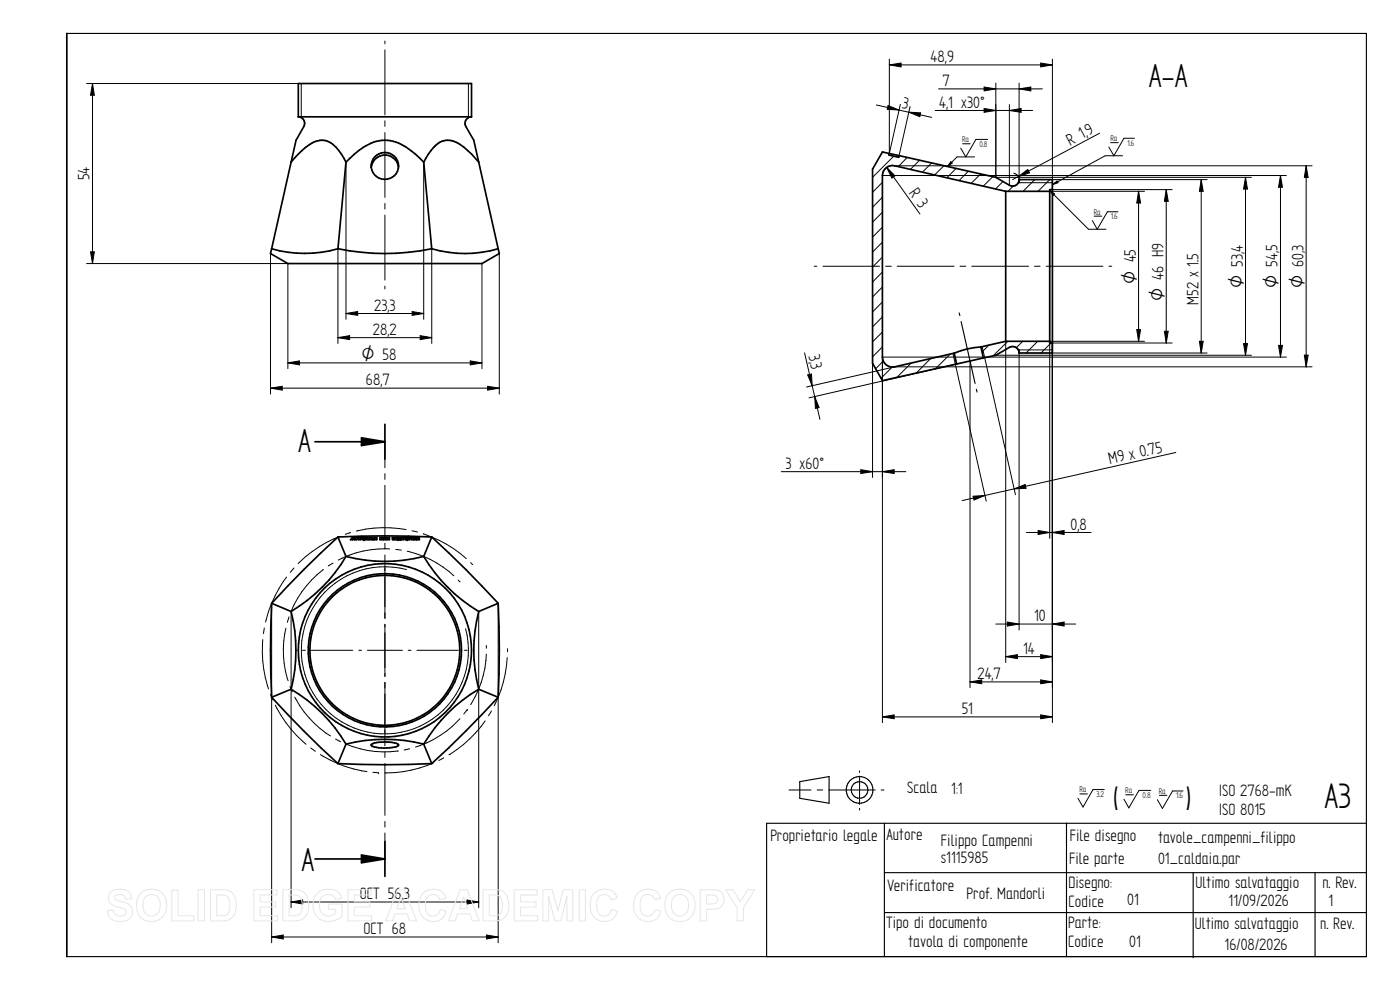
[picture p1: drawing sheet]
<svg xmlns="http://www.w3.org/2000/svg" width="420mm" height="297mm" viewBox="0 0 420 297" stroke-linecap="round" stroke-linejoin="round" font-family="sans-serif">
<g fill="none" stroke="#000" stroke-width=".34">
<path d="M20.1 10h390v277h-390M287.9 93.9l.2 .8M288.4 96.5l4.2 18.6M293 116.8l.2 .8M240 234.5l8.8-1.5v8l-8.8-1.5zM265.4 247v40M320.1 247v40M410.1 247h-180v40M265.4 261.8h144.7M265.4 273.8h144.7M358.1 261.8v25.6M394.7 261.8v25.2"/>
<circle cx="257.9" cy="237" r="4"/>
<circle cx="258" cy="237" r="2.5"/>
</g>
<g fill="none" stroke="#000" stroke-width=".51">
<path d="M20.1 10v277M89.5 35.1a1.94 1.94 0 0 1 1.7 2.9l-2.4 4.1-7.3 32.5M89.5 35.1v-10h52v10M89.5 35.1h52M141.5 35.1a1.97 1.97 0 0 0-1.7 2.9l2.4 4.1 7.3 32.5M103.8 48.6a11 11 0 0 0-6-6.4 7 7 0 0 0-6.1 2l-4.3 4.4M103.8 48.6l-2.4 26M119.6 50.2a4.1 4.1 0 0 0-4.1-3.7 4.1 4.1 0 0 0-4.1 3.7M127.2 48.6a17.9 17.9 0 0 0-10.8-6.5 13 13 0 0 0-10.1 4.2l-2.5 2.3M127.2 48.6l2.4 26M143.7 48.6a17.3 17.3 0 0 0-8.1-6.4 5.9 5.9 0 0 0-6.3 3.1l-2.1 3.3M266.9 46.1l-.1 .4 2.9 .7 .1-.5"/>
<path d="M266.9 46.1l-2.1-.5-2.9 5.2v58.2l2.9 5.2 30.3-6.8M266.9 46.1l2.9 .6M269.8 46.7l29.1 6.5 4 2.4a1.94 1.94 0 0 0 2.9-1.7M301.8 57.4v45M301.8 57.4h13.2M301.8 57.4l-33.3-7.7a3 3 0 0 0-3.7 3v54.4a3 3 0 0 0 3.7 3l17.9-4.1M305.8 53.9v.9M305.8 53.9h10v52h-10M315.8 56.9h-.8v46h.8M81.5 74.6a36.1 36.1 0 0 0 19.9 0M81.5 74.6l-.3 1.5 5.2 3h58.2l5.2-3-.3-1.5M101.4 74.6a69.5 69.5 0 0 0 28.2 0"/>
<path d="M129.6 74.6a35.2 35.2 0 0 0 19.9 0M286.4 106l.7 3.2M294.4 104.1a24.7 24.7 0 0 0-8 1.9M294.4 104.1l.7 3.3M301.8 102.4l-7.4 1.7M301.8 102.4h13.2M305.8 105v.9M305.8 105.9a1.94 1.94 0 0 0-2.9-1.7l-4 2.4-3.8 .8M94.5 132.5h21M108.5 131.4l7 1.1-7 1.2zM115.5 127.3v10.5M101.4 161.1l2.4 5.9"/>
<path d="M101.4 161.1a300.7 300.7 0 0 0-19.9 19.9M101.4 161.1a292.7 292.7 0 0 1 28.2 0M103.8 167a47.5 47.5 0 0 1-16.4 16.5M103.8 167a46.6 46.6 0 0 0 23.4 0M105.7 161.8h.4M105.7 161.9v-.7h.8v.7M106.2 161.8h.3M106.5 161.5l.5 .4h-.7l-.2-.2-.2 .2h-.7l.5-.4M107 161.2h1.3v.7h-.8v-.5zM107.5 161.8h.8M109.2 161.2l.1 .7-.6-.1M109.2 161.2l.3 .2"/>
<path d="M109.2 161.2h-.8l.5 .7h1.1l.4-.7h-.8M109.3 161.5l.1 .3M109.3 161.5v.4M109.3 161.5h.2l-.1 .3M109.4 161.8v.1M109.5 161.4v.5M109.6 161.8h.5M109.6 161.2v.6M109.6 161.8h-.1M109.6 161.2l-.1 .2M110.4 161.8l1.7 .1zM111.6 161.9v-.7h-.7v.7"/>
<path d="M112.3 161.8h.8M112.3 161.2h.8v.7h-.8zM114 161.8h.7M114.7 161.2h-.7v.7h.7v-.3l.4 .3M114.7 161.2l.4 .3M114.7 161.2v.4M115.1 161.8h.7M115.1 161.2h.7v.7h-.7zM116.1 161.8h.8M116.1 161.2h.8v.7h-.8zM118.3 161.5l-.5 .2h.5M119.1 161.8l-1.3 .1h1.3v-.7h-1.3l.5 .2v.5"/>
<path d="M119.4 161.3l1.8-.1v.7h-1.7l1.7-.1M119.4 161.4v.4M120.2 161.5v.4M120.3 161.4h.1v.5M122.1 161.2l.1 .7-.5-.1M122.1 161.2l.3 .2M122.1 161.2h-.8l.5 .7h1.1l.4-.7h-.8M122.2 161.5h.3l-.2 .3zM122.3 161.8v.1M122.4 161.4l.1 .5M122.5 161.2v.6M122.5 161.2l-.1 .2"/>
<path d="M122.5 161.8h.5M122.5 161.8h.1M123.4 161.8h.7M124.1 161.9v-.7h-.7v.7h1l.2-.3 .2 .3h1v-.7h-.7v.7M124.4 161.2l-.3 .5M124.4 161.8h.1M124.4 161.2h.5M124.4 161.2v.6M124.4 161.8l-.1 .1M124.7 161.8h.2M124.9 161.8l.1 .1M124.9 161.2l.2 .5"/>
<path d="M124.9 161.2v.6M125.1 161.8h.7M127.2 167a48.1 48.1 0 0 0 16.5 16.5M129.6 161.1l-2.4 5.9M129.6 161.1a315.7 315.7 0 0 1 19.9 19.9M81.5 181l5.9 2.5M81.5 181a293.6 293.6 0 0 0 0 28.2M87.4 183.5a48 48 0 0 1 0 23.3M143.7 183.5a46.6 46.6 0 0 0 0 23.3M149.5 181l-5.8 2.5M149.5 181a293.6 293.6 0 0 1 0 28.2M81.5 209.2a300.7 300.7 0 0 0 19.9 19.9"/>
<path d="M87.4 206.8l-5.9 2.4M87.4 206.8a47 47 0 0 1 16.4 16.5M143.7 206.8l5.8 2.4M143.7 206.8a47.5 47.5 0 0 0-16.5 16.5M149.5 209.2a315.7 315.7 0 0 1-19.9 19.9M103.8 223.3l-2.4 5.8M103.8 223.3a48 48 0 0 1 23.4 0M111.4 223.4a10.4 10.4 0 0 1 7-.5l1.1 .5v.3a11.2 11.2 0 0 1-8.1-.1zM127.2 223.3l2.4 5.8M129.6 229.1a292.7 292.7 0 0 1-28.2 0M94.5 257.7h21M108.5 256.5l7 1.2-7 1.2z"/>
<path d="M115.5 252.5v10.5"/>
<circle cx="115.5" cy="49.8" r="4.1"/>
<circle cx="115.5" cy="195.1" r="22.5"/>
<circle cx="115.5" cy="195.1" r="26"/>
<circle cx="115.5" cy="195.1" r="23"/>
</g>
<g fill="none" stroke="#000" stroke-width=".3">
<path d="M115.5 12.3v.9M115.5 14.9v19.6M266.9 17.7v28.4l3.3-14.8M266.9 19.5l3.5-.6v1.2zM266.9 19.5h48.9M312.3 18.9l3.5 .6-3.5 .6zM315.8 17.7v39.2h36M26 25.1h63.5M27.8 25.1l.5 3.5h-1.1zM27.8 25.1v54M90.4 25.1v10M115.5 36.2v1.7"/>
<path d="M115.5 39.8v19.4M140.6 25.1v10M263 31.5l16.6 3.7M266.5 31.7l3.3 1.3-3.5-.2zM272.7 33.7l3.6 .2-.3 1.1zM273.1 32l-3.3 14.7M280.7 33.1h29.2M281.7 26.7h31.1M295.3 26.1l3.6 .6-3.6 .6zM295.3 32.6l3.6 .5-3.6 .6zM298.9 24.9v28.3h76.7M302.9 33.1l3.5-.5v1.1z"/>
<path d="M302.9 31.4v24.2M305.8 24.9v29a1.95 1.95 0 0 0-1.6-1.9M305.8 26.7l3.6-.6v1.2zM330 40l-26.1 13.9M103.8 48.6v47.2M127.2 48.6v47.2M264.8 54.7l-2.9 3M264.8 59.2l-2.9 3M264.8 52.7h121.3M265 45.6l-.3 .3M266.1 50.2l10 14M266.1 50.2l2.5 2.5-.9 .7z"/>
<path d="M268.2 46.9l-6.3 6.3M268.5 49.7h125.3M272.3 47.2l-2.7 2.8M276 48.1l-2.8 2.7M279.6 48.9l-2.8 2.7M283.3 49.7l-2.8 2.8M285.4 48.5l.4 .4-1.5 1.1zM286.9 50.5l-2.7 2.8M288.9 43.1h2.3M290.6 51.4l-2.8 2.8M292.5 47.1h-5.3l-2.9 2.9M294.3 52.2l-2.8 2.8"/>
<path d="M296.4 41.8h-3.5l-3.1 5.3-1.5-2.7M297.9 53l-2.8 2.8M301 54.5l-2.2 2.2M304.1 55.8l-1.6 1.6M305.6 53l2.8-2.2 .6 1.1zM305.8 54.8h10M306.1 53.9l-.3 .2M310.5 53.9l-3.5 3.5M315 53.9l-3.5 3.5M315 57.4h28.5M315 57.1l11.7 11.7h5.2M315 57.2l1.5 1-.4 .4z"/>
<path d="M315.8 55.4l1.4-1.1 .3 .5zM315.8 53.9h46.5M333.3 42.8h2.3M336.9 46.7h-5.2l-15.9 8.7M340.5 41.5h-3.2l-3 5.2-1.5-2.6M341.7 57.4v45M341.7 57.4l.6 3.5h-1.1zM350 56.9l.6 3.5h-1.1zM350 56.9v46M360.5 53.9v52M360.5 53.9l.6 3.5h-1.2zM373.8 53.2l.6 3.5h-1.2z"/>
<path d="M373.8 53.2v53.4M384.3 52.7l.6 3.5h-1.2zM384.3 52.7v54.4M392 49.7l.6 3.6h-1.2zM392 49.7v60.4M26 79.1h60.4v31.5M27.2 75.6h1.1l-.5 3.5zM81.2 76.1v42.1M101.4 74.6v28.4M115.5 61v1.7M115.5 64.5v19.5M129.6 74.6v28.4"/>
<path d="M144.6 79.1v31.5M149.8 76.1v42.1M244.3 79.9h.8M247 79.9h17M264.8 63.7l-2.9 3M264.8 68.2l-2.9 3M264.8 72.6l-2.9 3M264.8 77.1l-2.9 3M265.8 79.9h1.7M269.3 79.9h17M288.1 79.9h1.7M291.6 79.9h17.1"/>
<path d="M310.5 79.9h1.7M314 79.9h17M328.4 64.9h2.3M332.8 79.9h.9M335.5 63.5h-3.2l-3 5.3-1.5-2.6M103.8 94.1l3.5-.6v1.1zM103.8 94.1h23.4M115.5 85.9v.8M123.7 93.5l3.5 .6-3.5 .5zM264.8 99.6l-2.9 3M264.8 81.6l-2.9 3M264.8 86.1l-2.9 3"/>
<path d="M264.8 90.6l-2.9 3M264.8 95.1l-2.9 3M341.2 98.9h1.1l-.6 3.5zM349.5 99.4h1.1l-.6 3.5zM81.2 116.5l3.5-.6v1.2zM81.2 116.5h68.6M86.4 108.9l3.5-.6v1.2zM86.4 108.9h58.2M101.4 101.3l3.5-.6v1.2zM101.4 101.3h28.2M126.1 100.7l3.5 .6-3.5 .6zM141.1 108.3l3.5 .6-3.5 .6z"/>
<path d="M146.3 115.9l3.5 .6-3.5 .6zM241.5 105.9l4.6 19.9M242.4 112.5l1.1-.3 .2 3.5zM244.5 119l1.3 3.3-1.1 .3zM261.9 109v34.3M264.8 104.1l-2.9 3M265.1 108.3l-2.3 2.4M267.8 110.1l-3.4 3.4M273.5 108.9l-4.4 4.3M279.3 107.6l-4.4 4.4M285.1 106.3l-4.4 4.4M286 106l10 44.4"/>
<path d="M287 108.8l-.5 .5M287.1 109.2l-44.3 10.2M291.1 108.3v98M294.8 104l9.9 44.4M296.8 103.5l-2.1 2.1M298.9 106.6h76.7M301.8 102.4v96.4M302.5 102.4l-4.4 4.3M305.8 105.9v83.1M305.8 105h10M306.9 102.4l-1.9 1.9M311.4 102.4l-3.5 3.5"/>
<path d="M315.4 102.9l-3 3M315.8 105.9h46.5M343.5 102.4h-28.5v59.1M351.8 102.9h-36v113.9M359.9 102.4h1.2l-.6 3.5zM373.2 103.1h1.2l-.6 3.5zM383.7 103.6h1.2l-.6 3.5zM386.1 107.1h-121.3v109.7M391.4 106.6h1.2l-.6 3.5zM393.8 110.1h-125.3l-26.4 6M115.5 132.5v7.8M352.9 135.8l-64.2 14.4"/>
<path d="M105.2 159.8l-1.6 .5M115.5 142.1v1.7M115.5 145.6v15.6M121.9 158.9a36.3 36.3 0 0 0-14.9 .4M123.6 159.3l1.7 .3M234.5 141.5h37.4M258.3 140.9l3.6 .6-3.6 .6zM264.8 141.5l3.5-.6v1.2zM292 148.9l3.6-.2-3.3 1.3zM304.4 146.7l3.3-1.3 .2 1.1zM308 159.8h19.4M311.6 159.2l3.4 .6-3.4 .6z"/>
<path d="M315.8 159.8l3.6-.6v1.2zM86 173.1a37.2 37.2 0 0 0-6.3 13.5M88.2 170.4l-1.1 1.3M97.1 170.9a30.3 30.3 0 0 0-9.7 12.5v89M99.9 169l-1.4 .8M101.9 161a35.4 35.4 0 0 0-12.4 8.1M115.5 163v1.7M115.5 166.5v19M117 164.7a29.5 29.5 0 0 0-15.5 3.4M118.8 164.8l1.7 .3M122 170.9a25.1 25.1 0 0 0-31.5 22 25.1 25.1 0 0 0 27.2 27.2 25.1 25.1 0 0 0 22-31.5M122.2 165.4a30 30 0 0 1 14 7.4"/>
<path d="M127 160.1l.1 .1a36.8 36.8 0 0 1 12.8 7.4M137.5 174l.6 .6M141.3 168.8l.5 .6M78.9 191.9a37 37 0 0 0 1.7 14.8M79.3 188.4l-.2 1.7M81.5 181v101.9M85.8 188.5a29.4 29.4 0 0 0 .7 15.8M86.7 185.1l-.5 1.6M90.8 195.1h.8M93.4 195.1h12.5M107.7 195.1h.8M110.3 195.1h10.5"/>
<path d="M115.5 187.3v15.6M122.5 195.1h.8M125.1 195.1h12.5M139.4 195.1h.8M143.7 183.5v88.9M146 193.6v.9M146 196.3a30.3 30.3 0 0 1-4.7 15.1M149.5 181v101.9M152.2 197.3a35.6 35.6 0 0 1-3.9 14.5M152.3 194.6v.9M298.9 187.2h23.9M301.8 197h14"/>
<path d="M301.8 197l3.5-.6v1.2zM302.3 186.6l3.5 .6-3.5 .6zM312.3 196.4l3.5 .6-3.5 .6zM315.8 187.2l3.6-.6v1.2zM81.2 208.4l.7 1.6M82.6 211.6a36.2 36.2 0 0 0 9.3 11.7M87 206l.7 1.6M88.5 209.2a30.6 30.6 0 0 0 10.7 11.6M115.5 204.7v19.1M138 215.6a30.7 30.7 0 0 1-13.3 8.6M140.2 212.9h.1M140.2 212.9l-1 1.3"/>
<path d="M145.6 216.3a36.6 36.6 0 0 1-10.9 10.2M147.5 213.3l-.9 1.5M264.8 215.1l3.5-.6v1.1zM264.8 215.1h51M291.1 204.6h24.7M291.1 204.6l3.5-.6v1.1zM312.3 204l3.5 .6-3.5 .5zM312.3 214.5l3.5 .6-3.5 .5zM93.2 224.4l1.4 1M96.1 226.4a36.2 36.2 0 0 0 14 5.1M100.7 221.7l1.5 .8M103.8 223.3a30.2 30.2 0 0 0 15.7 2"/>
<path d="M111.9 231.7l1.7 .2M113.6 231.9h.1M115.5 225.6v1.7M115.5 229.1v15.5M123 224.7l-1.7 .3M130 228.9a34.9 34.9 0 0 1-14.6 3M133.2 227.4l-1.5 .8M236.8 237h6.6M245.2 237h1.7M248.7 237h14M258 231.3v.5M258 232.9v8.5"/>
<path d="M264.4 237h.9M324.1 238.2h2.2M331.4 236.9h-3.4l-3 5.2-1.5-2.6M337.9 238.5h2.2M345.3 237.2h-3.5l-3 5.2-1.5-2.6M347.9 238.6h2.3M355 237.3h-3.1l-3 5.3-1.6-2.7M115.5 246.5v1.7M115.5 249.9v7.8M258 242.5v.5M87.4 270.6h56.3M87.4 270.6l3.4-.6v1.2z"/>
<path d="M140.2 270l3.5 .6-3.5 .6zM81.5 281.1l3.5-.6v1.2zM81.5 281.1h68M146 280.5l3.5 .6-3.5 .6z"/>
</g>
<g fill="#000">
<circle cx="109.3" cy="161.9" r=".25"/>
<circle cx="119.4" cy="161.8" r=".25"/>
<circle cx="119.4" cy="161.4" r=".25"/>
<circle cx="119.5" cy="161.8" r=".25"/>
<circle cx="119.5" cy="161.3" r=".25"/>
<circle cx="120.2" cy="161.4" r=".25"/>
<circle cx="120.2" cy="161.8" r=".25"/>
<circle cx="122.2" cy="161.9" r=".25"/>
</g>
<g fill="#000">
<path d="M266.9 19.5l3.5-.6v1.2zM312.3 18.9l3.5 .6-3.5 .6zM27.8 25.1l.5 3.5h-1.1zM266.5 31.7l3.3 1.3-3.5-.2zM272.7 33.7l3.6 .2-.3 1.1zM295.3 26.1l3.6 .6-3.6 .6zM295.3 32.6l3.6 .5-3.6 .6zM302.9 33.1l3.5-.5v1.1zM305.8 26.7l3.6-.6v1.2zM266.1 50.2l2.5 2.5-.9 .7zM285.4 48.5l.4 .4-1.5 1.1zM305.6 53l2.8-2.2 .6 1.1z"/>
<path d="M315 57.2l1.5 1-.4 .4zM315.8 55.4l1.4-1.1 .3 .5zM360.5 53.9l.6 3.5h-1.2zM373.8 53.2l.6 3.5h-1.2zM384.3 52.7l.6 3.5h-1.2zM392 49.7l.6 3.6h-1.2zM27.2 75.6h1.1l-.5 3.5zM341.7 57.4l.6 3.5h-1.1zM350 56.9l.6 3.5h-1.1zM103.8 94.1l3.5-.6v1.1zM123.7 93.5l3.5 .6-3.5 .5zM341.2 98.9h1.1l-.6 3.5z"/>
<path d="M349.5 99.4h1.1l-.6 3.5zM81.2 116.5l3.5-.6v1.2zM86.4 108.9l3.5-.6v1.2zM101.4 101.3l3.5-.6v1.2zM126.1 100.7l3.5 .6-3.5 .6zM141.1 108.3l3.5 .6-3.5 .6zM146.3 115.9l3.5 .6-3.5 .6zM242.4 112.5l1.1-.3 .2 3.5zM359.9 102.4h1.2l-.6 3.5zM373.2 103.1h1.2l-.6 3.5zM383.7 103.6h1.2l-.6 3.5zM391.4 106.6h1.2l-.6 3.5z"/>
<path d="M108.5 131.4l7 1.1-7 1.2zM244.5 119l1.3 3.3-1.1 .3zM258.3 140.9l3.6 .6-3.6 .6zM264.8 141.5l3.5-.6v1.2zM292 148.9l3.6-.2-3.3 1.3zM304.4 146.7l3.3-1.3 .2 1.1zM311.6 159.2l3.4 .6-3.4 .6zM315.8 159.8l3.6-.6v1.2zM302.3 186.6l3.5 .6-3.5 .6zM301.8 197l3.5-.6v1.2zM312.3 196.4l3.5 .6-3.5 .6zM315.8 187.2l3.6-.6v1.2z"/>
<path d="M264.8 215.1l3.5-.6v1.1zM291.1 204.6l3.5-.6v1.1zM312.3 204l3.5 .6-3.5 .5zM312.3 214.5l3.5 .6-3.5 .5zM108.5 256.5l7 1.2-7 1.2zM87.4 270.6l3.4-.6v1.2zM140.2 270l3.5 .6-3.5 .6zM81.5 281.1l3.5-.6v1.2zM146 280.5l3.5 .6-3.5 .6z"/>
</g>
<g fill="none" stroke="#e6e6e6" stroke-width=".3">
<path d="M33.1 267.8a4.3 4.3 0 0 1 6 .5l.4 1.4h-1.9a1.76 1.76 0 0 0-1.4-1.3 1.76 1.76 0 0 0-1.8 .9 1.79 1.79 0 0 0 2 1.2 3.7 3.7 0 0 1 3.3 2.3 3.1 3.1 0 0 1-3.7 3.7 3.4 3.4 0 0 1-3.8-3.2l1.8-.2a2.07 2.07 0 0 0 1.7 1.7 2.07 2.07 0 0 0 2.1-1 1.21 1.21 0 0 0-1.3-1.3 4.4 4.4 0 0 1-3.8-2.3l-.1-1.2zM42.2 268a4.7 4.7 0 0 1 5.8-.5 4.7 4.7 0 0 1 1.9 5.5 4.6 4.6 0 0 1-5.7 3.3 4.6 4.6 0 0 1-3.2-5.7l.4-1.3zM43.6 269.2a2.64 2.64 0 0 1 3.1-.5 2.64 2.64 0 0 1 1.4 2.9 2.66 2.66 0 0 1-2.6 3.3 2.66 2.66 0 0 1-2.6-3.3l.3-1.7zM51.6 267h1.9v7.7h4.7v1.6h-6.6zM59.4 267h1.9v9.3h-1.9zM63.2 267h3.4a4 4 0 0 1 4.3 4.7 4 4 0 0 1-4.2 4.6h-3.5zM65.1 268.5a3.7 3.7 0 0 1 3.3 .7 4.9 4.9 0 0 1-.3 5.2l-1 .3h-2zM76.2 267h6.9v1.5h-5v2.1h4.7v1.6h-4.7v2.5h5.2v1.6h-7.1zM84.9 267h3.4a4 4 0 0 1 4.4 4.7 4 4 0 0 1-4.3 4.6h-3.5zM86.8 268.5a3.7 3.7 0 0 1 3.3 .7 4.9 4.9 0 0 1-.3 5.2l-1 .3h-2zM95.1 268.2a4.9 4.9 0 0 1 6.9 0l.6 1.3-1.9 .4a2.56 2.56 0 0 0-3.1-1.4 2.56 2.56 0 0 0-1.7 3 2.86 2.86 0 0 0 1.5 3.1 2.86 2.86 0 0 0 3.3-.6v-1.2h-2.1v-1.5h4v3.7a5.4 5.4 0 0 1-8.2-.9 5.7 5.7 0 0 1 .7-5.9zM104.4 267h6.9v1.5h-5v2.1h4.7v1.6h-4.7v2.5h5.2v1.6h-7.1z"/>
<path d="M119.3 267h2.1l3.6 9.3h-2l-.8-2.1h-3.7l-.7 2.1h-2zM120.3 269.1l1.3 3.5h-2.5zM126.9 268.1a4.1 4.1 0 0 1 6.9 1.4l-1.8 .5a2.21 2.21 0 0 0-2.6-1.6 2.21 2.21 0 0 0-1.7 2.5 3.3 3.3 0 0 0 1.5 3.8 2.21 2.21 0 0 0 3-1.8l1.7 .5a4.2 4.2 0 0 1-4.9 3 4.2 4.2 0 0 1-3.3-4.7l.4-2.3zM138.1 267h2.1l3.6 9.3h-2l-.8-2.1h-3.7l-.7 2.1h-2zM139.1 269.1l1.3 3.5h-2.5zM144.9 267h3.5a4 4 0 0 1 4.3 4.7 4 4 0 0 1-4.2 4.6h-3.6zM146.8 268.5a3.7 3.7 0 0 1 3.4 .7 4.9 4.9 0 0 1-.3 5.2l-1 .3h-2.1zM154.3 267h6.9v1.5h-5v2.1h4.7v1.6h-4.7v2.5h5.2v1.6h-7.1zM162.9 267h2.8l1.7 6.3 1.6-6.3h2.9v9.3h-1.7l-.1-7.4-1.8 7.4h-1.8l-1.8-7.4v7.4h-1.8zM173.8 267h1.9v9.3h-1.9zM178.3 268.1a4.1 4.1 0 0 1 6.9 1.4l-1.8 .5a2.21 2.21 0 0 0-2.6-1.6 2.21 2.21 0 0 0-1.7 2.5 3.3 3.3 0 0 0 1.5 3.8 2.21 2.21 0 0 0 2.9-1.8l1.8 .5a4.2 4.2 0 0 1-4.9 3 4.2 4.2 0 0 1-3.3-4.7l.4-2.3zM191.3 268.1a4.1 4.1 0 0 1 7 1.4l-1.9 .5a2.21 2.21 0 0 0-2.6-1.6 2.21 2.21 0 0 0-1.7 2.5 3.3 3.3 0 0 0 1.6 3.8 2.21 2.21 0 0 0 2.9-1.8l1.8 .5a4.2 4.2 0 0 1-5 3 4.2 4.2 0 0 1-3.2-4.7l.3-2.3z"/>
<path d="M200.8 268a4.7 4.7 0 0 1 5.8-.5 4.7 4.7 0 0 1 1.9 5.5 4.6 4.6 0 0 1-5.7 3.3 4.6 4.6 0 0 1-3.2-5.7l.4-1.3zM202.2 269.2a2.64 2.64 0 0 1 3.1-.5 2.64 2.64 0 0 1 1.4 2.9 2.66 2.66 0 0 1-2.6 3.3 2.66 2.66 0 0 1-2.6-3.3l.2-1.7zM210.1 267h3a3.4 3.4 0 0 1 4 1.6 3 3 0 0 1-3.4 4.2h-1.7v3.5h-1.9zM212 268.5a3.7 3.7 0 0 1 3 .5 1.41 1.41 0 0 1 .1 1.6 1.41 1.41 0 0 1-1.5 .6h-1.6zM217.8 267h2.2l2.2 3.6 2.2-3.6h2.1l-3.4 5.4v3.9h-1.9v-3.9z"/>
</g>
<text font-size="12.1" x="397.5" y="242.3">A3</text>
<g font-size="11.3">
<text x="344.8" y="26.2">A-A</text>
<text x="89.5" y="135.5">A</text>
<text x="334" y="243.2">(</text>
<text x="355.8" y="243.2">)</text>
<text x="90.5" y="261.5">A</text>
</g>
<g font-size="5.6">
<text x="279.3" y="18.6">48,9</text>
<text x="282.9" y="25.8">7</text>
<text x="270.6" y="32.3" transform="rotate(13 270.6 32.3)">3</text>
<text x="281.9" y="32.3">4,1 x30°</text>
<text x="326.6" y="40.8" transform="rotate(-28 326.6 40.8)">9</text>
<text x="321.1" y="43.7" transform="rotate(-28 321.1 43.7)">R 1,</text>
<text x="26.9" y="54.1" transform="rotate(-90 26.9 54.1)">54</text>
<text x="272.6" y="57.8" transform="rotate(54 272.6 57.8)">R 3</text>
<text x="112.3" y="93.2">23,3</text>
<text x="359.7" y="91.5" transform="rotate(-90 359.7 91.5)">M52 x 1.5</text>
<text x="111.9" y="100.4">28,2</text>
<text x="242.6" y="106.9" transform="rotate(77 242.6 106.9)">3,</text>
<text x="243.2" y="109.3" transform="rotate(77 243.2 109.3)">3</text>
<text x="109.8" y="115.6">68,7</text>
<text x="345" y="136.7" transform="rotate(-13 345 136.7)">75</text>
<text x="235.7" y="140.6">3 x60°</text>
<text x="333.1" y="139.3" transform="rotate(-13 333.1 139.3)">M9 x 0.</text>
<text x="321.3" y="158.9">0,8</text>
<text x="310.4" y="186.4">10</text>
<text x="307.1" y="196.2">14</text>
<text x="293.4" y="203.7">24,7</text>
<text x="288.6" y="214.2">51</text>
<text x="272.3" y="237.9">Scala</text>
<text x="285.5" y="238.3">1:1</text>
<text x="365.7" y="238.8">ISO 2768-mK</text>
<text x="365.7" y="244.6">ISO 8015</text>
<text x="266.1" y="251.9">Autore</text>
<text x="231.2" y="252.2">Proprietario legale</text>
<text x="282.4" y="253.7">Filippo Campenni</text>
<text x="321" y="252.4">File disegno</text>
<text x="347.6" y="252.9">tavole_campenni_filippo</text>
<text x="282.4" y="259">s1115985</text>
<text x="320.8" y="259.3">File parte</text>
<text x="347.5" y="259.3">01_caldaia.par</text>
<text x="108" y="269.7">OCT 56,3</text>
<text x="266.3" y="267.3">Verificatore</text>
<text x="290.1" y="269.8">Prof. Mandorli</text>
<text x="320.7" y="266.4">Disegno:</text>
<text x="358.8" y="266.6">Ultimo salvataggio</text>
<text x="396.9" y="266.4">n. Rev.</text>
<text x="320.7" y="272.1">Codice</text>
<text x="338.3" y="271.6">01</text>
<text x="368.7" y="271.8">11/09/2026</text>
<text x="398.7" y="271.8">1</text>
<text x="109.1" y="280.2">OCT 68</text>
<text x="266" y="278.4">Tipo di documento</text>
<text x="320.5" y="278.6">Parte:</text>
<text x="358.6" y="278.9">Ultimo salvataggio</text>
<text x="396.2" y="278.8">n. Rev.</text>
<text x="272.6" y="284.2">tavola di componente</text>
<text x="320.5" y="284.3">Codice</text>
<text x="338.9" y="284.2">01</text>
<text x="367.5" y="285">16/08/2026</text>
</g>
<g font-size="5.4">
<text x="340.9" y="85.1" transform="rotate(-90 340.9 85.1)">O 45</text>
<text x="372.9" y="86.3" transform="rotate(-90 372.9 86.3)">O 53,4</text>
<text x="383.4" y="86.4" transform="rotate(-90 383.4 86.4)">O 54,5</text>
<text x="391.1" y="86.4" transform="rotate(-90 391.1 86.4)">O 60,3</text>
<text x="349.2" y="90.3" transform="rotate(-90 349.2 90.3)">O 46 H9</text>
<text x="108.5" y="108">O 58</text>
</g>
<g font-size="2.8">
<text x="288.8" y="42.7">Ra</text>
<text x="294" y="44">0.8</text>
<text x="333.2" y="42.4">Ra</text>
<text x="338.4" y="43.7">1.6</text>
<text x="328.2" y="64.4">Ra</text>
<text x="333.4" y="65.7">1.6</text>
<text x="324" y="237.7">Ra</text>
<text x="329.1" y="239.1">3.2</text>
<text x="337.7" y="238">Ra</text>
<text x="342.9" y="239.4">0.8</text>
<text x="347.8" y="238.2">Ra</text>
<text x="353" y="239.5">1.6</text>
</g>
</svg>
